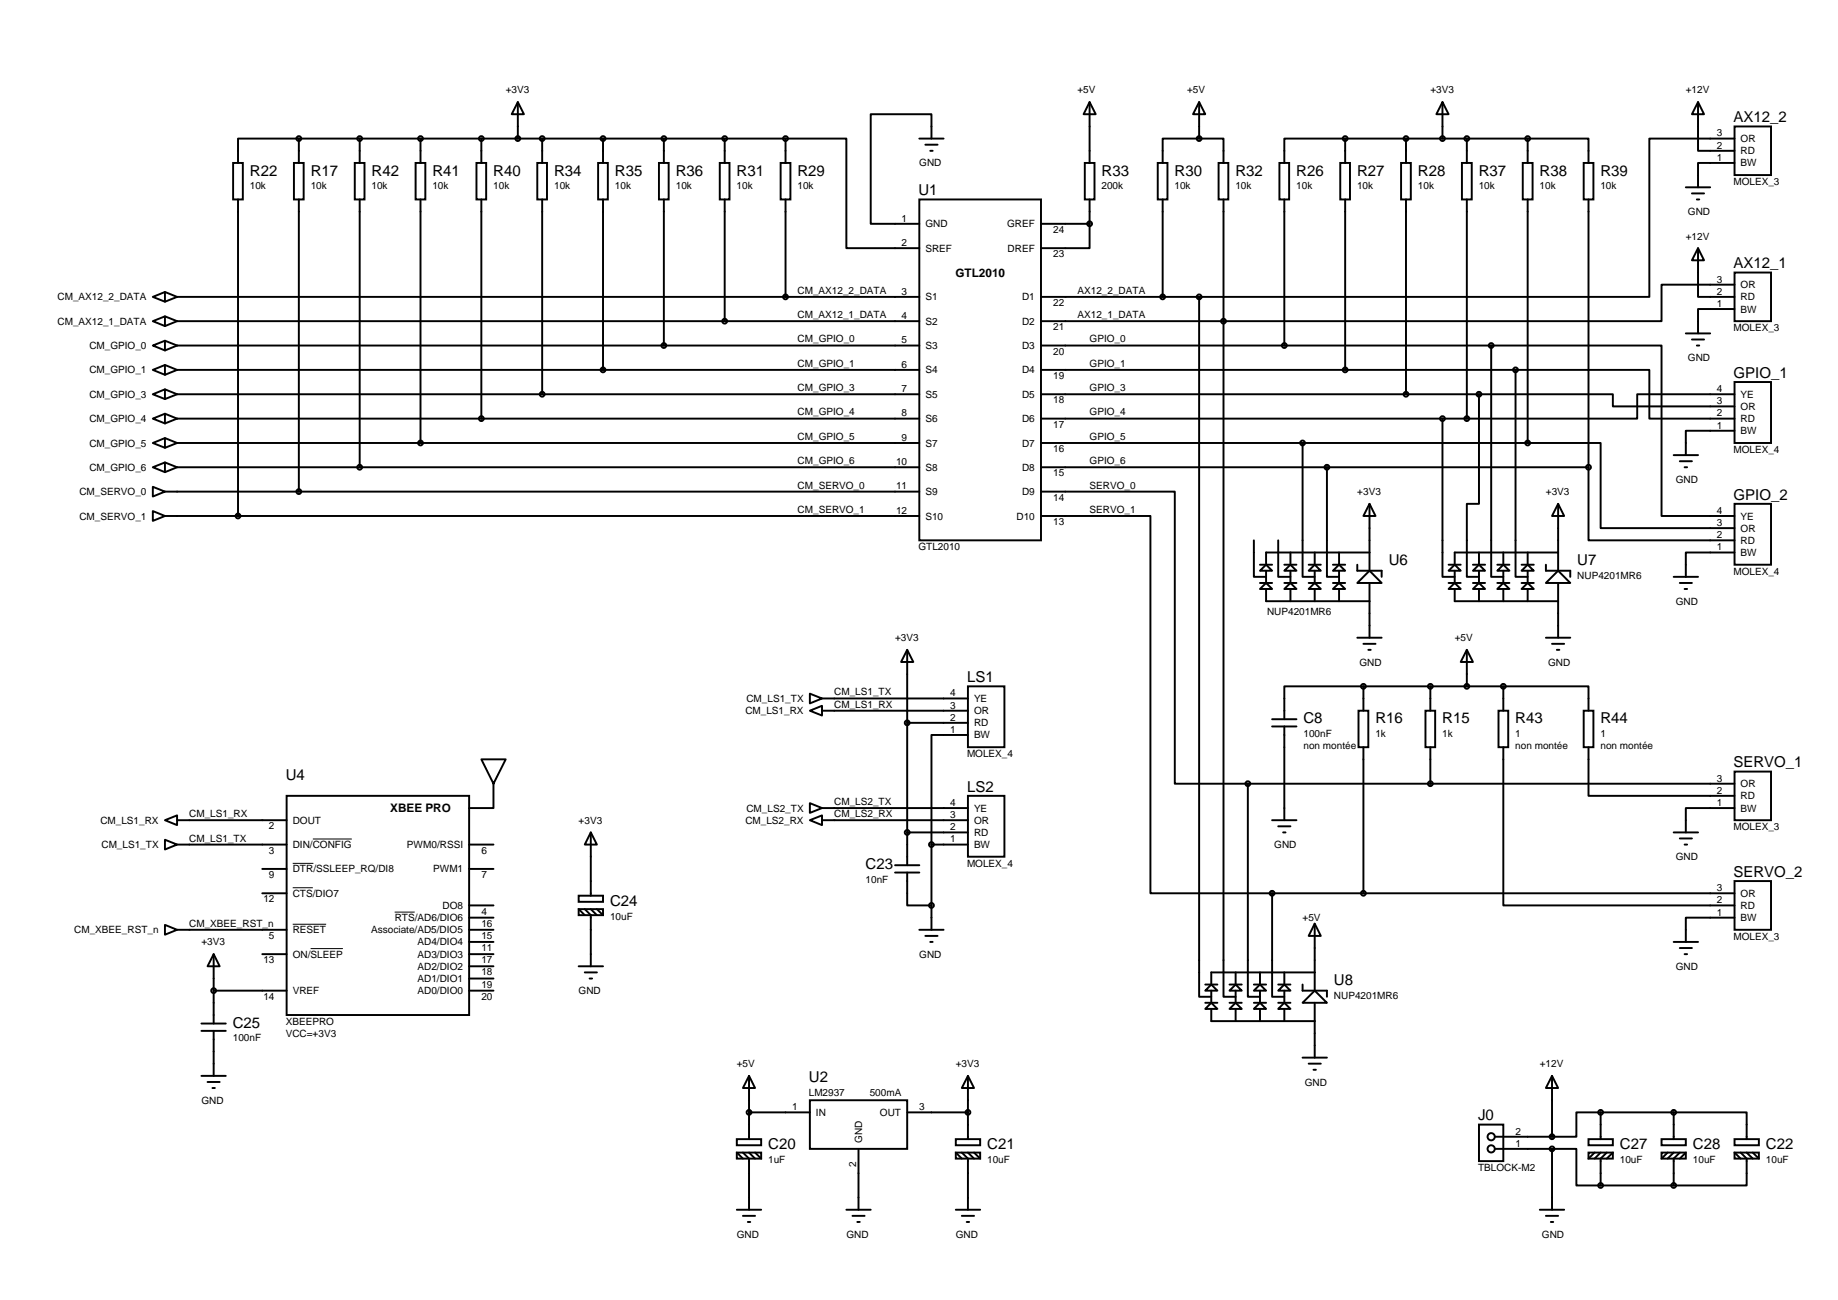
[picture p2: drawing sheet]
<svg xmlns="http://www.w3.org/2000/svg" width="420mm" height="297mm" viewBox="0 0 420 297" stroke-linecap="round" stroke-linejoin="round" font-family="sans-serif">
<g fill="none" stroke="#000" stroke-width=".44">
<path d="M53.3 37.2h2.2v8.4h-2.2zM67.2 37.2h2.2v8.4h-2.2zM68.3 31.7h-13.9v5.5M68.3 31.7h27.8M68.3 31.7v5.5M81.1 37.2h2.2v8.4h-2.2zM82.2 31.7v5.5M95 37.2h2.2v8.4h-2.2zM108.9 37.2h2.2v8.4h-2.2zM110 31.7v5.5M110 31.7h-13.9v5.5M118.4 23.3v8.4"/>
<path d="M118.4 23.3l1.4 2.8h-2.8zM122.8 37.2h2.2v8.4h-2.2zM123.9 31.7v5.5M136.7 37.2h2.2v8.4h-2.2zM137.8 31.7h-27.8M137.8 31.7h14v5.5M137.8 31.7v5.5M150.6 37.2h2.3v8.4h-2.3zM151.8 31.7h13.9v5.5M164.5 37.2h2.3v8.4h-2.3zM165.7 31.7h13.9M178.4 37.2h2.3v8.4h-2.3z"/>
<path d="M179.6 31.7h13.9v25h16.7M179.6 31.7v5.5M210.2 31.7h5.5M211.5 33.1h2.8M212.7 34.5h.5M212.9 31.7v-5.6h-13.9v25h11.2M248 37.2h2.2v8.4h-2.2zM249.1 23.3l1.4 2.8h-2.8zM249.1 23.3v13.9M264.7 37.2h2.2v8.4h-2.2zM274.1 31.7h5.6v5.5M274.1 23.3l1.4 2.8h-2.8z"/>
<path d="M274.1 31.7h-8.3v5.5M274.1 23.3v8.4M278.6 37.2h2.2v8.4h-2.2zM292.5 37.2h2.2v8.4h-2.2zM306.4 37.2h2.2v8.4h-2.2zM307.5 31.7h41.7M307.5 31.7v5.5M307.5 31.7h-13.9v5.5M320.3 37.2h2.2v8.4h-2.2zM321.4 31.7v5.5M329.7 23.3l1.4 2.8h-2.8zM329.7 23.3v8.4"/>
<path d="M334.2 37.2h2.2v8.4h-2.2zM335.3 31.7v5.5M348.1 37.2h2.2v8.4h-2.2zM349.2 31.7h13.9v5.5M349.2 31.7v5.5M362 37.2h2.2v8.4h-2.2zM388.2 23.3v11.2h8.3M388.2 23.3l1.3 2.8h-2.7zM396.5 37.2h-8.3v5.6M396.5 31.7h-19.5v36.1h-102.9M396.5 28.9h8.3v11.1h-8.3zM54.4 45.6v72.3"/>
<path d="M68.3 45.6v66.7M82.2 45.6v61.2M96.1 45.6v55.6M110 45.6v50.1M123.9 45.6v44.5M137.8 45.6v38.9M151.8 45.6v33.4M165.7 45.6v27.8M179.6 45.6v22.2M210.2 45.6h27.8v77.9h-27.8zM238 51.1h11.1M249.1 51.1v5.6h-11.1"/>
<path d="M249.1 45.6v5.5M265.8 45.6v22.2M279.7 45.6v182.2h2.8M293.6 45.6v33.4M307.5 45.6v38.9M321.4 45.6v44.5M335.3 45.6v50.1M349.2 45.6v55.6M363.1 45.6v61.2M385.4 42.8h5.5M386.8 44.2h2.7M387.9 45.6h.5"/>
<path d="M388.2 56.7v11.1h8.3M388.2 56.7l1.3 2.8h-2.7zM34.9 67.8l2.8-1.1v2.2zM34.9 73.4l2.8-1.1v2.2zM34.9 79l2.8-1.1v2.2zM37.7 66.7l2.8 1.1M37.7 72.3l2.8 1.1M37.7 77.9l2.8 1.1M40.5 79h169.7M40.5 67.8h169.7M40.5 67.8l-2.8 1.1M40.5 73.4l-2.8 1.1"/>
<path d="M40.5 79l-2.8 1.1M40.5 73.4h169.7M238 67.8h36.1M238 79h102.9M274.1 67.8v160h2.8M340.9 79v52.8h2.8M340.9 79h38.9v38.9h16.7M385.4 76.2h5.5M386.8 77.6h2.7M387.9 79h.5M396.5 70.6h-8.3v5.6M396.5 65h-16.7v8.4h-141.8"/>
<path d="M396.5 62.3h8.3v11.1h-8.3zM34.9 84.5l2.8-1.1v2.2zM34.9 90.1l2.8-1.1v2.2zM34.9 95.7l2.8-1.2v2.3zM37.7 83.4l2.8 1.1M37.7 89l2.8 1.1M37.7 94.5l2.8 1.2M40.5 84.5l-2.8 1.1M40.5 90.1l-2.8 1.1M40.5 95.7h169.7M40.5 95.7l-2.8 1.1M210.2 84.5h-169.7"/>
<path d="M210.2 90.1h-169.7M238 84.5h108.4M238 90.1h100.1M238 95.7h97.3M329.7 95.7v36.1h2.8M338.1 90.1h30.6v2.8h27.8M338.1 90.1v25h-2.8v8.4v8.3h2.8M346.4 84.5h30.6v11.2h19.5M346.4 84.5v47.3h2.8M396.5 98.4h-11.1v5.6M396.5 90.1h-22.2v5.6h-39M396.5 87.3h8.3v13.9h-8.3z"/>
<path d="M34.9 116.8l2.8 1.1-2.8 1.1zM34.9 101.2l2.8-1.1v2.2zM34.9 106.8l2.8-1.1v2.2zM34.9 111.2l2.8 1.1-2.8 1.2zM37.7 117.9h172.5M37.7 100.1l2.8 1.1M37.7 105.7l2.8 1.1M37.7 112.3h172.5M40.5 101.2l-2.8 1.1M40.5 106.8l-2.8 1.1M40.5 106.8h169.7M40.5 101.2h169.7"/>
<path d="M238 112.3h30.6v66.8h16.7M238 117.9h25v86.2h27.8M238 106.8h125.1M238 101.2h111.2M297.8 101.2v30.6h2.7M303.3 106.8v25h2.8M313.1 115.1l1.3 2.8h-2.7zM313.1 115.1v15.3M349.2 101.2h16.7v19.5h30.6M356.2 115.1l1.4 2.8h-2.8zM356.2 115.1v15.3M363.1 106.8v16.7h33.4"/>
<path d="M382.6 104h5.6M384 105.4h2.8M385.1 106.8h.6M396.5 115.1h8.3v13.9h-8.3zM286.6 123.5v8.3h2.8M288 130.4l1.4-1.4 1.4 1.4zM288 129h2.8M288 134.6l1.4-1.4 1.4 1.4zM288 133.2h2.8M289.4 130.4v2.8M289.4 134.6v2.8h23.7M292.2 123.5v8.3h2.8"/>
<path d="M293.6 130.4l1.4-1.4 1.4 1.4zM293.6 129h2.8M293.6 134.6l1.4-1.4 1.4 1.4zM293.6 133.2h2.8M295 126.2v2.8M295 130.4v2.8M295 134.6v2.8M299.2 129h2.7M299.2 133.2h2.7M300.5 129l1.4 1.4h-2.7zM300.5 126.2v2.8M300.5 130.4v2.8"/>
<path d="M300.5 133.2l1.4 1.4h-2.7zM300.5 134.6v2.8M304.7 130.4l1.4-1.4 1.4 1.4zM304.7 129h2.8M304.7 134.6l1.4-1.4 1.4 1.4zM304.7 133.2h2.8M306.1 126.2v2.8M306.1 130.4v2.8M306.1 134.6v2.8M310.3 129v1.4h5.5v1.4M313.1 126.2h-23.7v2.8M313.1 133.2v12.5"/>
<path d="M313.1 130.4l2.7 2.8h-5.5zM331.1 130.4l1.4-1.4 1.4 1.4zM331.1 129h2.8M331.1 134.6l1.4-1.4 1.4 1.4zM331.1 133.2h2.8M332.5 130.4v2.8M332.5 134.6v2.8h23.7M336.7 129h2.8M336.7 133.2h2.8M338.1 129l1.4 1.4h-2.8zM338.1 126.2v2.8M338.1 130.4v2.8"/>
<path d="M338.1 133.2l1.4 1.4h-2.8zM338.1 134.6v2.8M342.3 129h2.7M342.3 133.2h2.7M343.7 129l1.3 1.4h-2.7zM343.7 126.2v2.8M343.7 130.4v2.8M343.7 133.2l1.3 1.4h-2.7zM343.7 134.6v2.8M347.8 130.4l1.4-1.4 1.4 1.4zM347.8 129h2.8M347.8 134.6l1.4-1.4 1.4 1.4z"/>
<path d="M347.8 133.2h2.8M349.2 126.2v2.8M349.2 130.4v2.8M349.2 134.6v2.8M353.4 133.2l2.8-2.8 2.8 2.8zM353.4 129v1.4h5.6v1.4M356.2 126.2h-23.7v2.8M356.2 133.2v12.5M382.6 131.8h5.6M384 133.2h2.8M385.1 134.6h.6M396.5 126.2h-11.1v5.6"/>
<path d="M185.1 158.5l2.8 1.1-2.8 1.1zM207.4 148.5l1.4 2.8h-2.8zM207.4 148.5v49.2M221.3 159.6h-33.4M221.3 156.8h8.3v13.9h-8.3zM310.3 145.7h5.5M311.7 147.1h2.7M311.7 156.8v5.6M311.7 156.8h23.6M311.7 156.8h-18.1v7.5M312.8 148.5h.5M327 156.8v5.6"/>
<path d="M335.3 156.8h8.4v5.6M335.3 148.5l1.4 2.8h-2.8zM335.3 148.5v8.3M343.7 156.8h19.4v5.6M353.4 145.7h5.6M354.8 147.1h2.8M355.9 148.5h.6M112.8 179.1l2.8-5.6h-5.6l2.8 5.6v5.5h-5.6M185.1 162.4l2.8-1.1v2.2zM187.9 162.4h33.4M221.3 167.9h-8.4v25.1M221.3 165.2h-13.9"/>
<path d="M285.3 179.1v48.7h2.7M285.3 179.1h111.2M290.8 166h5.6M290.8 164.3h5.6M293.6 166v21.4M310.5 162.4h2.3v8.3h-2.3zM311.7 170.7v33.4M325.8 162.4h2.3v8.3h-2.3zM327 170.7v8.4M342.6 162.4h2.2v8.3h-2.2zM343.7 170.7v36.2h52.8M362 162.4h2.2v8.3h-2.2z"/>
<path d="M363.1 170.7v11.1h33.4M396.5 176.3h8.3v11.1h-8.3zM37.7 191.9l2.8 1.1-2.8 1.1zM37.7 187.4l2.8-1.1v2.2zM40.5 193h25M40.5 187.4h25M60 198.5h5.5M65.5 181.8h41.7v50.1h-41.7zM107.2 193h5.6M107.2 198.5h5.6M135.1 190.2v14.5M135.1 190.2l1.4 2.8h-2.8z"/>
<path d="M185.1 187.4l2.8-1.1v2.2zM185.1 183.5l2.8 1.1-2.8 1.1zM187.9 187.4h33.4M187.9 184.6h33.4M204.6 199.4h5.6M204.6 197.7h5.6M207.4 190.2h13.9M207.4 199.4v7.5h5.5M212.9 193v19.4M221.3 193h-8.4M221.3 181.8h8.3v13.9h-8.3zM290.8 187.4h5.6"/>
<path d="M292.2 188.8h2.8M293.3 190.2h.6M382.6 190.2h5.6M384 191.6h2.8M385.1 193h.6M396.5 184.6h-11.1v5.6M37.7 211.3l2.8 1.1-2.8 1.2zM40.5 212.4h25M48.8 218l1.4 2.8h-2.8zM48.8 218v15.9M60 204.1h5.5M60 218h5.5"/>
<path d="M107.2 212.4h5.6M107.2 206.9h5.6M107.2 215.2h5.6M107.2 218h5.6M107.2 209.7h5.6M132.3 204.7h5.5v1.4h-5.5zM132.3 207.7h5.5v1.4h-5.5zM132.3 207.7l1.4 1.4M133.7 207.7l1.4 1.4v11.7M135.1 207.7l1.4 1.4M136.5 207.7l1.3 1.4M210.2 212.4h5.5"/>
<path d="M211.5 213.8h2.8M212.7 215.2h.5M290.8 204.1h105.7M290.8 204.1v23.7h2.8M300.5 211.1l1.4 2.7h-2.7zM300.5 211.1v15.3M382.6 215.2h5.6M384 216.6h2.8M385.1 218h.6M396.5 209.7h-11.1v5.5M396.5 201.3h8.3v11.1h-8.3zM46 235.5h5.6"/>
<path d="M46 233.9h5.6M48.8 226.4h16.7M48.8 235.5v10.3M107.2 226.4h5.6M107.2 220.8h5.6M107.2 223.6h5.6M132.3 220.8h5.5M133.7 222.2h2.8M134.8 223.6h.5M275.5 225h2.8M275.5 229.1h2.8M276.9 225l1.4 1.4h-2.8z"/>
<path d="M276.9 226.4v2.7M276.9 229.1l1.4 1.4h-2.8zM276.9 230.5v2.8h23.6M281.1 225h2.8M281.1 229.1h2.8M282.5 225l1.4 1.4h-2.8zM282.5 222.2v2.8M282.5 226.4v2.7M282.5 229.1l1.4 1.4h-2.8zM282.5 230.5v2.8M286.6 225h2.8M286.6 229.1h2.8"/>
<path d="M288 225l1.4 1.4h-2.8zM288 222.2v2.8M288 226.4v2.7M288 229.1l1.4 1.4h-2.8zM288 230.5v2.8M292.2 225h2.8M292.2 229.1h2.8M293.6 225l1.4 1.4h-2.8zM293.6 222.2v2.8M293.6 226.4v2.7M293.6 229.1l1.4 1.4h-2.8zM293.6 230.5v2.8"/>
<path d="M297.8 225v1.4h5.5v1.4M300.5 222.2h-23.6v2.8M300.5 229.1v12.6M300.5 226.4l2.8 2.7h-5.5zM46 245.8h5.6M47.4 247.2h2.8M48.6 248.6h.5M171.2 245.8v14.5M171.2 245.8l1.4 2.8h-2.8zM185.1 254.2h-13.9M185.1 251.4h22.3v11.1h-22.3zM207.4 254.2h13.9"/>
<path d="M221.3 245.8l1.4 2.8h-2.8zM221.3 245.8v14.5M297.8 241.7h5.5M299.2 243h2.7M300.3 244.4h.5M338.1 257h5.6v8.3h-5.6zM341.7 259.7h13.1M354.8 245.8l1.4 2.8h-2.8zM354.8 245.8v13.9M365.9 254.2h-5.5v5.5h-5.6M365.9 254.2h16.7M365.9 254.2v6.1"/>
<path d="M382.6 254.2v6.1M382.6 254.2h16.7v6.1M168.4 260.3h5.6v1.4h-5.6zM168.4 263.4h5.6v1.3h-5.6zM168.4 276.4h5.6M168.4 263.4l1.4 1.3M169.8 277.8h2.8M169.8 263.4l1.4 1.3v11.7M171 279.2h.5M171.2 263.4l1.4 1.3M172.6 263.4l1.4 1.3M193.5 276.4h5.5"/>
<path d="M194.9 277.8h2.7M196 279.2h.5M196.2 262.5v13.9M218.5 260.3h5.6v1.4h-5.6zM218.5 263.4h5.6v1.3h-5.6zM218.5 263.4l1.4 1.3M218.5 276.4h5.6M219.9 263.4l1.4 1.3v11.7M219.9 277.8h2.8M221 279.2h.5M221.3 263.4l1.4 1.3M222.7 263.4l1.4 1.3"/>
<path d="M341.7 262.5h13.1M352 276.4h5.6M353.4 277.8h2.8M354.5 279.2h.6M354.8 262.5h5.6v8.4h5.5M354.8 262.5v13.9M363.1 260.3h5.6v1.4h-5.6zM363.1 263.4h5.6v1.3h-5.6zM364.5 263.4l-1.4 1.3M365.9 270.9h16.7M365.9 263.4l-1.4 1.3M367.3 263.4l-1.4 1.3v6.2"/>
<path d="M368.7 263.4l-1.4 1.3M379.8 260.3h5.6v1.4h-5.6zM379.8 263.4h5.6v1.3h-5.6zM381.2 263.4l-1.4 1.3M382.6 263.4l-1.4 1.3M384 263.4l-1.4 1.3v6.2M385.4 263.4l-1.4 1.3M396.5 260.3h5.6v1.4h-5.6zM396.5 263.4h5.6v1.3h-5.6zM396.5 263.4l1.4 1.3M397.9 263.4l1.4 1.3v6.2h-16.7M399.3 263.4l1.4 1.3"/>
<path d="M400.7 263.4l1.4 1.3"/>
<circle cx="68.3" cy="31.7" r=".55"/>
<circle cx="82.2" cy="31.7" r=".55"/>
<circle cx="96.1" cy="31.7" r=".55"/>
<circle cx="110" cy="31.7" r=".55"/>
<circle cx="118.4" cy="31.7" r=".55"/>
<circle cx="123.9" cy="31.7" r=".55"/>
<circle cx="137.8" cy="31.7" r=".55"/>
<circle cx="151.8" cy="31.7" r=".55"/>
<circle cx="165.7" cy="31.7" r=".55"/>
<circle cx="179.6" cy="31.7" r=".55"/>
<circle cx="274.1" cy="31.7" r=".55"/>
<circle cx="307.5" cy="31.7" r=".55"/>
<circle cx="321.4" cy="31.7" r=".55"/>
<circle cx="329.7" cy="31.7" r=".55"/>
<circle cx="335.3" cy="31.7" r=".55"/>
<circle cx="349.2" cy="31.7" r=".55"/>
<circle cx="249.1" cy="51.1" r=".55"/>
<circle cx="151.8" cy="78.9" r=".55"/>
<circle cx="165.7" cy="73.4" r=".55"/>
<circle cx="179.6" cy="67.8" r=".55"/>
<circle cx="265.8" cy="67.8" r=".55"/>
<circle cx="274.1" cy="67.8" r=".55"/>
<circle cx="279.7" cy="73.4" r=".55"/>
<circle cx="293.6" cy="78.9" r=".55"/>
<circle cx="340.9" cy="78.9" r=".55"/>
<circle cx="110" cy="95.6" r=".55"/>
<circle cx="123.9" cy="90.1" r=".55"/>
<circle cx="137.8" cy="84.5" r=".55"/>
<circle cx="307.5" cy="84.5" r=".55"/>
<circle cx="321.4" cy="90.1" r=".55"/>
<circle cx="329.7" cy="95.6" r=".55"/>
<circle cx="335.3" cy="95.6" r=".55"/>
<circle cx="338.1" cy="90.1" r=".55"/>
<circle cx="346.4" cy="84.5" r=".55"/>
<circle cx="54.4" cy="117.9" r=".55"/>
<circle cx="68.3" cy="112.3" r=".55"/>
<circle cx="82.2" cy="106.8" r=".55"/>
<circle cx="96.1" cy="101.2" r=".55"/>
<circle cx="297.8" cy="101.2" r=".55"/>
<circle cx="303.3" cy="106.8" r=".55"/>
<circle cx="349.2" cy="101.2" r=".55"/>
<circle cx="363.1" cy="106.8" r=".55"/>
<circle cx="311.7" cy="156.8" r=".55"/>
<circle cx="327" cy="156.8" r=".55"/>
<circle cx="335.3" cy="156.8" r=".55"/>
<circle cx="343.6" cy="156.8" r=".55"/>
<circle cx="207.4" cy="165.2" r=".55"/>
<circle cx="285.2" cy="179.1" r=".55"/>
<circle cx="327" cy="179.1" r=".55"/>
<circle cx="207.4" cy="190.2" r=".55"/>
<circle cx="212.9" cy="193" r=".55"/>
<circle cx="212.9" cy="206.9" r=".55"/>
<circle cx="290.8" cy="204.1" r=".55"/>
<circle cx="311.7" cy="204.1" r=".55"/>
<circle cx="48.8" cy="226.4" r=".55"/>
<circle cx="171.2" cy="254.2" r=".55"/>
<circle cx="221.3" cy="254.2" r=".55"/>
<circle cx="340.9" cy="259.7" r=".83"/>
<circle cx="354.8" cy="259.7" r=".55"/>
<circle cx="365.9" cy="254.2" r=".55"/>
<circle cx="382.6" cy="254.2" r=".55"/>
<circle cx="340.9" cy="262.5" r=".83"/>
<circle cx="354.8" cy="262.5" r=".55"/>
<circle cx="365.9" cy="270.9" r=".55"/>
<circle cx="382.6" cy="270.9" r=".55"/>
</g>
<path d="M66.9 197.3h4.7M71.5 191.7h8.9M66.9 211.2h7.7M66.9 202.8h4.6M71 216.7h7.4M90.2 208.4h4.6" fill="none" stroke="#000" stroke-width=".23"/>
<g font-size="3.4">
<text x="396.3" y="27.9">AX12_2</text>
<text x="57.1" y="40.1">R22</text>
<text x="71" y="40.1">R17</text>
<text x="84.9" y="40.1">R42</text>
<text x="98.8" y="40.1">R41</text>
<text x="112.8" y="40.1">R40</text>
<text x="126.7" y="40.1">R34</text>
<text x="140.6" y="40.1">R35</text>
<text x="154.5" y="40.1">R36</text>
<text x="168.4" y="40.1">R31</text>
<text x="182.3" y="40.1">R29</text>
<text x="251.8" y="40.1">R33</text>
<text x="268.5" y="40.1">R30</text>
<text x="282.4" y="40.1">R32</text>
<text x="296.3" y="40.1">R26</text>
<text x="310.2" y="40.1">R27</text>
<text x="324.1" y="40.1">R28</text>
<text x="338" y="40.1">R37</text>
<text x="351.9" y="40.1">R38</text>
<text x="365.9" y="40.1">R39</text>
<text x="209.9" y="44.6">U1</text>
<text x="396.3" y="61.3">AX12_1</text>
<text x="396.3" y="86.4">GPIO_1</text>
<text x="396.3" y="114.2">GPIO_2</text>
<text x="317.4" y="129.1">U6</text>
<text x="360.6" y="129.1">U7</text>
<text x="221.1" y="155.9">LS1</text>
<text x="298" y="165.3">C8</text>
<text x="314.4" y="165.3">R16</text>
<text x="329.7" y="165.3">R15</text>
<text x="346.4" y="165.3">R43</text>
<text x="365.9" y="165.3">R44</text>
<text x="65.3" y="178.1">U4</text>
<text x="396.3" y="175.3">SERVO_1</text>
<text x="221.1" y="180.9">LS2</text>
<text x="197.9" y="198.6">C23</text>
<text x="396.3" y="200.4">SERVO_2</text>
<text x="139.5" y="207">C24</text>
<text x="304.9" y="225.1">U8</text>
<text x="53.2" y="234.8">C25</text>
<text x="184.9" y="247.3">U2</text>
<text x="337.9" y="256">J0</text>
<text x="175.6" y="262.6">C20</text>
<text x="225.7" y="262.6">C21</text>
<text x="370.3" y="262.6">C27</text>
<text x="387" y="262.6">C28</text>
<text x="403.7" y="262.6">C22</text>
</g>
<g font-size="2.7">
<text x="218.4" y="63.3">GTL2010</text>
<text x="89.2" y="185.6">XBEE PRO</text>
</g>
<g font-size="2.3">
<text x="115.6" y="21.4">+3V3</text>
<text x="246.3" y="21.4">+5V</text>
<text x="271.3" y="21.4">+5V</text>
<text x="327" y="21.4">+3V3</text>
<text x="385.4" y="21.4">+12V</text>
<text x="392.5" y="31.2">3</text>
<text x="392.5" y="34">2</text>
<text x="397.9" y="32.5">OR</text>
<text x="397.9" y="35.3">RD</text>
<text x="210.2" y="38">GND</text>
<text x="392.5" y="36.7">1</text>
<text x="397.9" y="38">BW</text>
<text x="57.1" y="43.3">10k</text>
<text x="71" y="43.3">10k</text>
<text x="84.9" y="43.3">10k</text>
<text x="98.8" y="43.3">10k</text>
<text x="112.8" y="43.3">10k</text>
<text x="126.7" y="43.3">10k</text>
<text x="140.6" y="43.3">10k</text>
<text x="154.5" y="43.3">10k</text>
<text x="168.4" y="43.3">10k</text>
<text x="182.3" y="43.3">10k</text>
<text x="251.8" y="43.3">200k</text>
<text x="268.5" y="43.3">10k</text>
<text x="282.4" y="43.3">10k</text>
<text x="296.3" y="43.3">10k</text>
<text x="310.2" y="43.3">10k</text>
<text x="324.1" y="43.3">10k</text>
<text x="338" y="43.3">10k</text>
<text x="351.9" y="43.3">10k</text>
<text x="365.9" y="43.3">10k</text>
<text x="396.3" y="42.3">MOLEX_3</text>
<text x="206.1" y="50.7">1</text>
<text x="211.5" y="51.9">GND</text>
<text x="230.2" y="51.9">GREF</text>
<text x="240.7" y="53.2">24</text>
<text x="385.9" y="49.2">GND</text>
<text x="206.1" y="56.2">2</text>
<text x="211.5" y="57.5">SREF</text>
<text x="230.3" y="57.5">DREF</text>
<text x="240.7" y="58.8">23</text>
<text x="385.4" y="54.7">+12V</text>
<text x="392.5" y="64.6">3</text>
<text x="397.9" y="65.8">OR</text>
<text x="13.2" y="68.6">CM_AX12_2_DATA</text>
<text x="182.3" y="67.1">CM_AX12_2_DATA</text>
<text x="206.1" y="67.4">3</text>
<text x="211.5" y="68.6">S1</text>
<text x="233.6" y="68.6">D1</text>
<text x="240.7" y="69.9">22</text>
<text x="246.3" y="67.1">AX12_2_DATA</text>
<text x="392.5" y="70.1">1</text>
<text x="392.5" y="67.4">2</text>
<text x="397.9" y="71.4">BW</text>
<text x="397.9" y="68.6">RD</text>
<text x="13.2" y="74.2">CM_AX12_1_DATA</text>
<text x="182.3" y="72.7">CM_AX12_1_DATA</text>
<text x="206.1" y="72.9">4</text>
<text x="211.5" y="74.2">S2</text>
<text x="233.6" y="74.2">D2</text>
<text x="240.7" y="75.5">21</text>
<text x="246.3" y="72.7">AX12_1_DATA</text>
<text x="396.3" y="75.7">MOLEX_3</text>
<text x="20.4" y="79.8">CM_GPIO_0</text>
<text x="182.3" y="78.3">CM_GPIO_0</text>
<text x="182.3" y="83.8">CM_GPIO_1</text>
<text x="206.1" y="78.5">5</text>
<text x="211.5" y="79.8">S3</text>
<text x="233.6" y="79.8">D3</text>
<text x="240.7" y="81">20</text>
<text x="249.1" y="78.3">GPIO_0</text>
<text x="249.1" y="83.8">GPIO_1</text>
<text x="385.9" y="82.5">GND</text>
<text x="20.4" y="85.3">CM_GPIO_1</text>
<text x="182.3" y="89.4">CM_GPIO_3</text>
<text x="206.1" y="84">6</text>
<text x="206.1" y="89.6">7</text>
<text x="211.5" y="85.3">S4</text>
<text x="233.6" y="85.3">D4</text>
<text x="240.7" y="86.6">19</text>
<text x="249.1" y="89.4">GPIO_3</text>
<text x="392.5" y="89.6">4</text>
<text x="20.4" y="90.9">CM_GPIO_3</text>
<text x="182.3" y="94.9">CM_GPIO_4</text>
<text x="206.1" y="95.2">8</text>
<text x="211.5" y="90.9">S5</text>
<text x="233.6" y="90.9">D5</text>
<text x="240.7" y="92.2">18</text>
<text x="249.1" y="94.9">GPIO_4</text>
<text x="392.5" y="92.4">3</text>
<text x="392.5" y="95.2">2</text>
<text x="397.9" y="93.7">OR</text>
<text x="397.9" y="90.9">YE</text>
<text x="20.4" y="96.5">CM_GPIO_4</text>
<text x="182.3" y="100.5">CM_GPIO_5</text>
<text x="206.1" y="100.7">9</text>
<text x="211.5" y="96.5">S6</text>
<text x="233.6" y="96.5">D6</text>
<text x="240.7" y="97.7">17</text>
<text x="249.1" y="100.5">GPIO_5</text>
<text x="392.5" y="97.9">1</text>
<text x="397.9" y="99.2">BW</text>
<text x="397.9" y="96.5">RD</text>
<text x="20.4" y="102">CM_GPIO_5</text>
<text x="20.4" y="107.6">CM_GPIO_6</text>
<text x="182.3" y="106.1">CM_GPIO_6</text>
<text x="204.8" y="106.3">10</text>
<text x="211.5" y="102">S7</text>
<text x="211.5" y="107.6">S8</text>
<text x="233.6" y="107.6">D8</text>
<text x="233.6" y="102">D7</text>
<text x="240.7" y="103.3">16</text>
<text x="249.1" y="106.1">GPIO_6</text>
<text x="396.3" y="103.5">MOLEX_4</text>
<text x="18.1" y="113.1">CM_SERVO_0</text>
<text x="182.3" y="111.6">CM_SERVO_0</text>
<text x="204.8" y="111.8">11</text>
<text x="211.5" y="113.1">S9</text>
<text x="233.6" y="113.1">D9</text>
<text x="240.7" y="108.8">15</text>
<text x="249.1" y="111.6">SERVO_0</text>
<text x="310.3" y="113.1">+3V3</text>
<text x="353.4" y="113.1">+3V3</text>
<text x="383.1" y="110.4">GND</text>
<text x="18.1" y="118.7">CM_SERVO_1</text>
<text x="182.3" y="117.2">CM_SERVO_1</text>
<text x="204.8" y="117.4">12</text>
<text x="211.5" y="118.7">S10</text>
<text x="232.4" y="118.7">D10</text>
<text x="240.7" y="120">13</text>
<text x="240.7" y="114.4">14</text>
<text x="249.1" y="117.2">SERVO_1</text>
<text x="392.5" y="117.4">4</text>
<text x="397.9" y="118.7">YE</text>
<text x="209.9" y="125.8">GTL2010</text>
<text x="392.5" y="120.2">3</text>
<text x="392.5" y="125.8">1</text>
<text x="392.5" y="123">2</text>
<text x="397.9" y="121.5">OR</text>
<text x="397.9" y="124.3">RD</text>
<text x="396.3" y="131.3">MOLEX_4</text>
<text x="397.9" y="127">BW</text>
<text x="360.6" y="132.3">NUP4201MR6</text>
<text x="289.6" y="140.6">NUP4201MR6</text>
<text x="383.1" y="138.2">GND</text>
<text x="204.6" y="146.5">+3V3</text>
<text x="332.5" y="146.5">+5V</text>
<text x="310.8" y="152.1">GND</text>
<text x="353.9" y="152.1">GND</text>
<text x="170.6" y="160.4">CM_LS1_TX</text>
<text x="190.7" y="158.9">CM_LS1_TX</text>
<text x="190.7" y="161.7">CM_LS1_RX</text>
<text x="217.2" y="161.9">3</text>
<text x="217.2" y="159.1">4</text>
<text x="222.7" y="160.4">YE</text>
<text x="170.4" y="163.2">CM_LS1_RX</text>
<text x="217.2" y="167.4">1</text>
<text x="217.2" y="164.7">2</text>
<text x="222.7" y="163.2">OR</text>
<text x="222.7" y="166">RD</text>
<text x="221.1" y="173">MOLEX_4</text>
<text x="222.7" y="168.7">BW</text>
<text x="298" y="168.4">100nF</text>
<text x="298" y="171.2">non montée</text>
<text x="314.4" y="168.4">1k</text>
<text x="329.7" y="168.4">1k</text>
<text x="346.4" y="168.4">1</text>
<text x="346.4" y="171.2">non montée</text>
<text x="365.9" y="168.4">1</text>
<text x="365.9" y="171.2">non montée</text>
<text x="392.5" y="178.6">3</text>
<text x="397.9" y="179.9">OR</text>
<text x="170.6" y="185.4">CM_LS2_TX</text>
<text x="190.7" y="183.9">CM_LS2_TX</text>
<text x="217.2" y="184.2">4</text>
<text x="222.7" y="185.4">YE</text>
<text x="392.5" y="184.2">1</text>
<text x="392.5" y="181.4">2</text>
<text x="397.9" y="185.4">BW</text>
<text x="397.9" y="182.6">RD</text>
<text x="23" y="188.2">CM_LS1_RX</text>
<text x="43.3" y="186.7">CM_LS1_RX</text>
<text x="61.5" y="189.5">2</text>
<text x="66.9" y="188.2">DOUT</text>
<text x="132.3" y="188.2">+3V3</text>
<text x="170.4" y="188.2">CM_LS2_RX</text>
<text x="190.7" y="186.7">CM_LS2_RX</text>
<text x="217.2" y="186.9">3</text>
<text x="217.2" y="189.7">2</text>
<text x="222.7" y="188.2">OR</text>
<text x="222.7" y="191">RD</text>
<text x="396.3" y="189.7">MOLEX_3</text>
<text x="23.2" y="193.8">CM_LS1_TX</text>
<text x="43.3" y="192.3">CM_LS1_TX</text>
<text x="61.5" y="195.1">3</text>
<text x="66.9" y="193.8">DIN/CONFIG</text>
<text x="93" y="193.8">PWM0/RSSI</text>
<text x="110" y="195.1">6</text>
<text x="217.2" y="192.5">1</text>
<text x="222.7" y="193.8">BW</text>
<text x="291.3" y="193.8">GND</text>
<text x="383.1" y="196.6">GND</text>
<text x="61.5" y="200.6">9</text>
<text x="66.9" y="199.3">DTR/SSLEEP_RQ/DI8</text>
<text x="99" y="199.3">PWM1</text>
<text x="110" y="200.6">7</text>
<text x="197.9" y="201.8">10nF</text>
<text x="221.1" y="198.1">MOLEX_4</text>
<text x="392.5" y="203.6">3</text>
<text x="60.2" y="206.2">12</text>
<text x="66.9" y="204.9">CTS/DIO7</text>
<text x="101.2" y="207.7">DO8</text>
<text x="110" y="209">4</text>
<text x="392.5" y="209.2">1</text>
<text x="392.5" y="206.4">2</text>
<text x="397.9" y="204.9">OR</text>
<text x="397.9" y="207.7">RD</text>
<text x="17" y="213.3">CM_XBEE_RST_n</text>
<text x="43.3" y="211.7">CM_XBEE_RST_n</text>
<text x="61.5" y="214.5">5</text>
<text x="66.9" y="213.3">RESET</text>
<text x="84.9" y="213.3">Associate/AD5/DIO5</text>
<text x="90.2" y="210.5">RTS/AD6/DIO6</text>
<text x="110" y="211.8">16</text>
<text x="110" y="214.5">15</text>
<text x="139.5" y="210.1">10uF</text>
<text x="297.8" y="210.5">+5V</text>
<text x="396.3" y="214.7">MOLEX_3</text>
<text x="397.9" y="210.5">BW</text>
<text x="46" y="216">+3V3</text>
<text x="60.2" y="220.1">13</text>
<text x="66.9" y="218.8">ON/SLEEP</text>
<text x="95.4" y="216">AD4/DIO4</text>
<text x="95.4" y="218.8">AD3/DIO3</text>
<text x="95.4" y="221.6">AD2/DIO2</text>
<text x="110" y="217.3">11</text>
<text x="110" y="220.1">17</text>
<text x="210.2" y="218.8">GND</text>
<text x="383.1" y="221.6">GND</text>
<text x="66.9" y="227.2">VREF</text>
<text x="95.4" y="224.4">AD1/DIO1</text>
<text x="95.4" y="227.2">AD0/DIO0</text>
<text x="110" y="222.9">18</text>
<text x="110" y="225.7">19</text>
<text x="132.3" y="227.2">GND</text>
<text x="60.2" y="228.4">14</text>
<text x="110" y="228.4">20</text>
<text x="304.9" y="228.2">NUP4201MR6</text>
<text x="53.2" y="237.9">100nF</text>
<text x="65.3" y="234.2">XBEEPRO</text>
<text x="65.3" y="237">VCC=+3V3</text>
<text x="168.4" y="243.8">+5V</text>
<text x="218.5" y="243.8">+3V3</text>
<text x="352" y="243.8">+12V</text>
<text x="184.9" y="250.5">LM2937</text>
<text x="198.8" y="250.5">500mA</text>
<text x="298.2" y="248">GND</text>
<text x="46" y="252.2">GND</text>
<text x="181.1" y="253.7">1</text>
<text x="186.5" y="255">IN</text>
<text x="201.2" y="255">OUT</text>
<text x="210.2" y="253.7">3</text>
<text x="197.1" y="261.1" transform="rotate(-90 197.1 261.1)">GND</text>
<text x="346.4" y="262">1</text>
<text x="346.4" y="259.2">2</text>
<text x="175.6" y="265.8">1uF</text>
<text x="195.7" y="266.6" transform="rotate(-90 195.7 266.6)">2</text>
<text x="225.7" y="265.8">10uF</text>
<text x="337.9" y="267.6">TBLOCK-M2</text>
<text x="370.3" y="265.8">10uF</text>
<text x="387" y="265.8">10uF</text>
<text x="403.7" y="265.8">10uF</text>
<text x="168.4" y="282.8">GND</text>
<text x="193.5" y="282.8">GND</text>
<text x="218.5" y="282.8">GND</text>
<text x="352.5" y="282.8">GND</text>
</g>
</svg>
